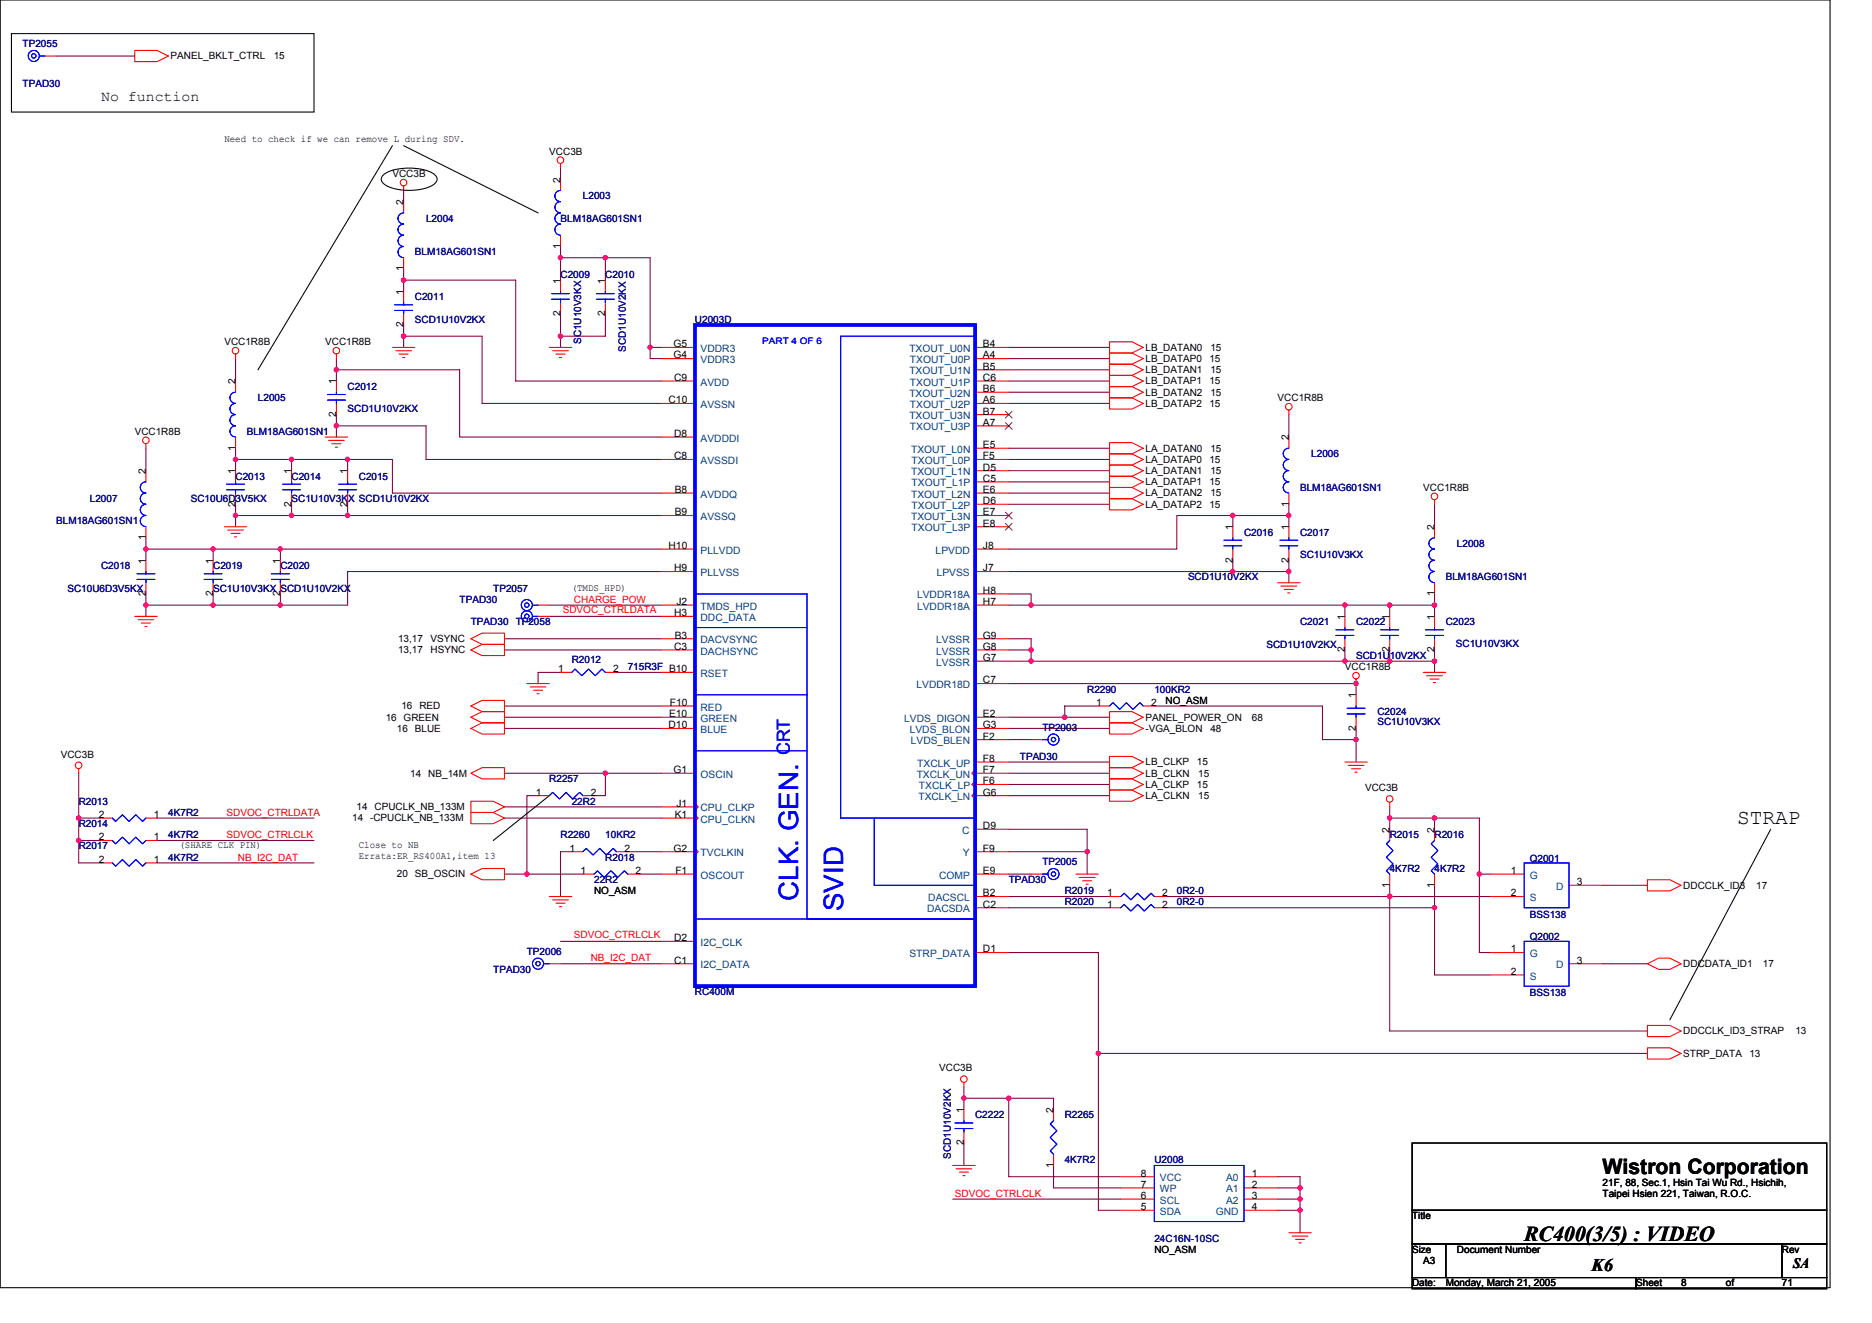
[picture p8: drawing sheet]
<svg xmlns="http://www.w3.org/2000/svg" width="297mm" height="210mm" viewBox="0 0 297 210" stroke-linecap="round" stroke-linejoin="round" font-family="sans-serif">
<g fill="none" stroke="#000" stroke-width=".17">
<path d="M0 0h290.4v204.3h-290.4zM1.8 5.3h48v12.5h-48zM60.8 27.7a8.2 8.2 0 0 1 6.6-.7 2.94 2.94 0 0 1 1.9 1.1 1.04 1.04 0 0 1-.7 1.3 9 9 0 0 1-7.4 0 .99 .99 0 0 1-.4-1.7zM62.3 23.1l-21.4 35.6M64 23.1l21.4 10.7M87.2 126.2l-8.9 7.1M281 131.6l-16 30.2M224.1 181.4h65.8v10.6h-65.8zM224.1 192h65.8v5.4h-65.8zM224.1 197.4h5.3v5.3h-5.3zM229.4 197.4h53.3v5.3h-53.3zM282.7 197.4h7.2v5.3h-7.2z"/>
<path d="M224.1 202.7h35.5v1.8h-35.5zM259.6 202.7h30.3v1.8h-30.3z"/>
</g>
<g fill="none" stroke="#800040" stroke-width=".17">
<path d="M8.9 8.9h12.5M64 30.2v1.8M88.9 26.7v1.7M88.9 39.1v5.3M37.4 56.9v3.6M53.4 58.7h19.5v10.6h32M53.4 56.9v3.6M64 42.7v1.7h17.8v16.1h23.1M64 53.3h12.5v10.7h28.4M64 44.4v1.8M64 51.6v3.5M88.9 40.9h14.3v16h1.7"/>
<path d="M88.9 49.8v5.3M96.1 40.9v3.5M96.1 49.8v3.5h-7.2M103.2 55.1h1.7M160.1 55.1h16M160.1 56.9h16M160.1 58.7h16M23.2 71.1v3.6M37.4 72.9h24.9v5.3h42.6M37.4 71.1v3.6M46.3 72.9v1.8M53.4 67.6h14.2v5.3h37.3"/>
<path d="M53.4 65.8v3.5M55.2 72.9v1.8M160.1 60.5h16M160.1 62.2h16M160.1 64h16M160.1 71.1h16M160.1 72.9h16M160.1 74.7h16M160.1 76.5h16M160.1 78.2h16M204.5 65.8v3.5M23.2 85.3v3.6"/>
<path d="M23.2 94.2v3.6M23.2 87.1h81.7M33.8 87.1v1.8M33.8 94.2v1.8M37.4 80v3.6M37.4 81.8h67.5M44.5 87.1v1.8M44.5 94.2v1.8M46.3 80v1.8M55.2 80v1.8M87.2 96h17.7M87.2 97.8h17.7"/>
<path d="M104.9 90.7h-49.7v5.3h-32M160.1 94.2h3.5v1.8h-3.5M160.1 80h16M160.1 90.7h44.4M163.6 96h49.8v1.8M195.6 81.8h-8.9v5.3h-26.6M195.6 81.8v1.8M195.6 88.9v1.8M204.5 80v1.8h-8.9M204.5 81.8v1.8M204.5 88.9v3.6M213.4 96h7.1v1.8"/>
<path d="M220.5 96h7.1M227.6 80v3.6M227.6 94.2v3.6M80 113.8h24.9M80 115.6h24.9M80 101.3h24.9M80 103.1h24.9M80 112h24.9M88.9 106.7h-3.5v1.8M97.8 106.7h7.1M160.1 108.5h55.1v1.7M160.1 117.3h3.5"/>
<path d="M160.1 113.8h16M160.1 115.6h16M160.1 101.3h3.5v3.6M160.1 103.1h3.5M160.1 104.9h67.5M174.3 112h-5.4v1.8M183.2 112h26.6v5.3h5.4M213.4 103.1v1.8M215.2 115.6v5.3M220.5 103.1v1.8M227.6 103.1v3.6M12.5 129.8h3.5"/>
<path d="M12.5 122.7v14.2h3.5M12.5 133.3h3.5M24.9 129.8h24.9M24.9 136.9h24.9M24.9 133.3h24.9M80 122.7h16.1M80 138.7h12.5M80 128h24.9M80 129.8h24.9M85.4 126.2h-1.8v12.5M90.7 135.1h-1.8v7.1M99.6 135.1h5.3"/>
<path d="M101.4 138.7h3.5M104.9 122.7h-8.8v3.5h-1.8M160.1 120.9h16M160.1 122.7h16M160.1 124.5h16M160.1 126.2h16M160.1 138.7h3.5M160.1 131.6h12.4v7.1M160.1 135.1h12.4M220.5 129.8h14.2v8.9h1.8M220.5 128v3.6M227.6 129.8v1.8"/>
<path d="M234.7 138.7v12.4h1.8M88.9 152.9h16M88.9 149.4h16M160.1 142.2h16M160.1 144h16M160.1 151.1h14.2v40.9h3.5M185 142.2h51.5M185 144h42.6M220.5 140.5v23.1h40.9M227.6 140.5v14.2h8.9M254.3 152.9h7.1M254.3 140.5h7.1"/>
<path d="M152.9 172.5v3.5M152.9 174.2h14.3v1.8M160.1 174.2v12.5h17.7M174.3 167.1h87.1M151.2 190.2h26.6M152.9 181.4v3.5M167.2 184.9v3.6h10.6M202.7 190.2h3.6M202.7 186.7h3.6v8.9M202.7 188.5h3.6M202.7 192h3.6"/>
</g>
<g fill="#f0f" stroke="#f0f" stroke-width=".17">
<circle cx="204.5" cy="81.8" r=".35"/>
<circle cx="195.6" cy="81.8" r=".35"/>
<circle cx="227.6" cy="96" r=".35"/>
<circle cx="220.5" cy="96" r=".35"/>
<circle cx="213.4" cy="96" r=".35"/>
<circle cx="163.6" cy="96" r=".35"/>
<circle cx="168.9" cy="113.8" r=".35"/>
<circle cx="53.4" cy="58.7" r=".35"/>
<circle cx="96" cy="122.7" r=".35"/>
<circle cx="227.6" cy="144" r=".35"/>
<circle cx="220.5" cy="142.2" r=".35"/>
<circle cx="64" cy="44.4" r=".35"/>
<circle cx="83.6" cy="138.7" r=".35"/>
<circle cx="152.9" cy="174.2" r=".35"/>
<circle cx="12.5" cy="129.8" r=".35"/>
<circle cx="227.6" cy="129.8" r=".35"/>
<circle cx="234.7" cy="138.7" r=".35"/>
<circle cx="12.5" cy="133.3" r=".35"/>
<circle cx="160" cy="174.2" r=".35"/>
<circle cx="33.8" cy="87.1" r=".35"/>
<circle cx="55.1" cy="72.9" r=".35"/>
<circle cx="44.5" cy="87.1" r=".35"/>
<circle cx="23.1" cy="87.1" r=".35"/>
<circle cx="46.3" cy="72.9" r=".35"/>
<circle cx="37.4" cy="72.9" r=".35"/>
<circle cx="215.2" cy="108.4" r=".35"/>
<circle cx="174.3" cy="167.1" r=".35"/>
<circle cx="206.3" cy="190.2" r=".35"/>
<circle cx="227.6" cy="104.9" r=".35"/>
<circle cx="204.5" cy="90.7" r=".35"/>
<circle cx="206.3" cy="192" r=".35"/>
<circle cx="96" cy="40.9" r=".35"/>
<circle cx="53.4" cy="67.6" r=".35"/>
<circle cx="220.5" cy="104.9" r=".35"/>
<circle cx="206.3" cy="188.5" r=".35"/>
<circle cx="88.9" cy="53.3" r=".35"/>
<circle cx="163.6" cy="104.9" r=".35"/>
<circle cx="213.4" cy="104.9" r=".35"/>
<circle cx="103.2" cy="55.1" r=".35"/>
<circle cx="88.9" cy="40.9" r=".35"/>
<circle cx="37.4" cy="81.8" r=".35"/>
<circle cx="46.3" cy="81.8" r=".35"/>
<circle cx="44.5" cy="96" r=".35"/>
<circle cx="64" cy="53.3" r=".35"/>
<circle cx="163.6" cy="103.1" r=".35"/>
<circle cx="195.6" cy="90.7" r=".35"/>
<circle cx="23.1" cy="96" r=".35"/>
<circle cx="33.8" cy="96" r=".35"/>
<circle cx="55.1" cy="81.8" r=".35"/>
<circle cx="215.2" cy="117.3" r=".35"/>
<circle cx="220.5" cy="129.8" r=".35"/>
<circle cx="172.5" cy="135.1" r=".35"/>
</g>
<g fill="none" stroke="#f00" stroke-width=".17">
<path d="M7.2 8.9h1.7M21.4 8h3.5l1.8 .9-1.8 .9h-3.5zM64 29.5v.7M64 32v1.8M88.9 26v.7M88.9 28.4v1.8M88.9 37.3v1.8M37.4 56.2v.7M53.4 56.2v.7M62.3 55.1h3.5M62.8 55.6h2.5M63.3 56.2h1.5"/>
<path d="M63.9 56.7h.3M64 40.9v1.8M64 46.2v1.8M64 49.8v1.8M87.2 55.1h3.5M87.7 55.6h2.5M88.2 56.2h1.5M88.8 56.7h.3M88.9 44.4v1.8M88.9 48v1.8M96.1 44.4v1.8M96.1 48v1.8"/>
<path d="M104.9 55.1h5.4M104.9 56.9h5.4M154.7 55.1h5.4M154.7 56.9h5.4M154.7 58.7h5.4M176.1 54.2h3.5l1.8 .9-1.8 .9h-3.5zM176.1 56h3.5l1.8 .9-1.8 .9h-3.5zM176.1 57.8h3.5l1.8 .9-1.8 .9h-3.5zM176.1 59.6h3.5l1.8 .9-1.8 .8h-3.5zM23.2 70.4v.7M23.2 74.7v1.8M37.4 60.5v1.7"/>
<path d="M37.4 69.3v1.8M37.4 74.7v1.8M37.4 78.2v1.8M46.3 74.7v1.8M46.3 78.2v1.8M51.6 69.3h3.6M52.1 69.9h2.5M52.7 70.4h1.4M53.2 71h.3M53.4 60.5v1.7M53.4 64v1.8M55.2 74.7v1.8"/>
<path d="M55.2 78.2v1.8M104.9 69.3h5.4M104.9 60.5h5.4M104.9 78.2h5.4M104.9 64h5.4M104.9 72.9h5.4M154.7 60.5h5.4M154.7 78.2h5.4M154.7 64h5.4M154.7 72.9h5.4M154.7 71.1h5.4M154.7 74.7h5.4"/>
<path d="M154.7 76.5h5.4M154.7 62.2h5.4M154.7 65.8h5.4M154.7 67.6h5.4M176.1 70.2h3.5l1.8 .9-1.8 .9h-3.5zM176.1 73.8h3.5l1.8 .9-1.8 .9h-3.5zM176.1 77.3h3.5l1.8 .9-1.8 .9h-3.5zM176.1 72h3.5l1.8 .9-1.8 .9h-3.5zM176.1 79.1h3.5l1.8 .9-1.8 .9h-3.5zM176.1 75.6h3.5l1.8 .9-1.8 .8h-3.5zM176.1 61.3h3.5l1.8 .9-1.8 .9h-3.5zM176.1 63.1h3.5l1.8 .9-1.8 .9h-3.5z"/>
<path d="M204.5 65.1v.7M204.5 69.3v1.8M204.5 78.2v1.8M227.6 79.3v.7M21.4 97.8h3.5M21.9 98.3h2.5M22.4 98.8h1.5M23 99.4h.3M23.2 83.6v1.7M23.2 88.9v1.8M23.2 92.5v1.7M33.8 88.9v1.8"/>
<path d="M33.8 92.5v1.7M35.6 83.6h3.6M36.1 84.1h2.5M36.7 84.6h1.4M37.2 85.2h.3M44.5 88.9v1.8M44.5 92.5v1.7M85.4 97.8h1.8M85.4 96h1.8M104.9 97.8h5.4M104.9 96h5.4M104.9 81.8h5.4"/>
<path d="M104.9 87.1h5.4M104.9 90.7h5.4M154.7 83.6h5.4M154.7 96h5.4M154.7 81.8h5.4M154.7 87.1h5.4M154.7 90.7h5.4M154.7 80h5.4M154.7 94.2h5.4M195.6 83.6v1.7M195.6 87.1v1.8M202.7 92.5h3.6"/>
<path d="M203.3 93h2.5M203.8 93.5h1.4M204.3 94.1h.4M204.5 83.6v1.7M204.5 87.1v1.8M213.4 97.8v1.8M220.5 97.8v1.8M227.6 83.6v1.7M227.6 92.5v1.7M227.6 97.8v1.8M74.7 103.1l1.8-.9h3.5v1.8h-3.5zM74.7 112l1.8-.9h3.5v1.8h-3.5z"/>
<path d="M74.7 113.8l1.8-.9h3.5v1.8h-3.5zM74.7 101.3l1.8-.8h3.5v1.7h-3.5zM74.7 115.6l1.8-.9h3.5v1.8h-3.5zM83.6 108.5h3.6M84.1 109h2.5M84.7 109.5h1.4M85.2 110.1h.4M88.9 106.7h1.8M96.1 106.7h1.7M104.9 106.7h5.4M104.9 112h5.4M104.9 101.3h5.4"/>
<path d="M104.9 103.1h5.4M104.9 113.8h5.4M104.9 115.6h5.4M154.7 108.5h5.4M154.7 117.3h5.4M154.7 101.3h5.4M154.7 103.1h5.4M154.7 113.8h5.4M154.7 115.6h5.4M154.7 104.9h5.4M163.6 117.3h1.8M174.3 112h1.8"/>
<path d="M176.1 112.9h3.5l1.8 .9-1.8 .9h-3.5zM176.1 114.7h3.5l1.8 .9-1.8 .9h-3.5zM181.4 112h1.8M213.4 101.3v1.8M215.2 107.7v.8M215.2 110.2v1.8M215.2 113.8v1.8M220.5 101.3v1.8M225.8 106.7h3.6M226.4 107.2h2.5M226.9 107.7h1.4M227.5 108.3h.3"/>
<path d="M227.6 101.3v1.8M12.5 122v.7M16 129.8h1.8M16 133.3h1.8M16 136.9h1.8M23.2 129.8h1.7M23.2 133.3h1.7M23.2 136.9h1.7M74.7 138.7l1.8-.9h3.5v1.8h-3.5zM74.7 122.7l1.8-.9h3.5v1.8h-3.5zM74.7 127.1h3.6l1.7 .9-1.7 .9h-3.6zM74.7 128.9h3.6l1.7 .9-1.7 .9h-3.6z"/>
<path d="M85.4 126.2h1.8M90.7 135.1h1.8M92.5 138.7h1.8M92.5 126.2h1.8M97.8 135.1h1.8M99.6 138.7h1.8M104.9 138.7h5.4M104.9 129.8h5.4M104.9 135.1h5.4M104.9 128h5.4M104.9 122.7h5.4M110.3 129.3l.5 .5-.5 .5"/>
<path d="M110.3 127.5l.5 .5-.5 .5M110.3 134.6l.5 .5-.5 .6M154.7 122.2l-.5 .5 .5 .5M154.7 123.9l-.5 .6 .5 .5M154.7 125.7l-.5 .5 .5 .6M154.7 120.9h5.4M154.7 138.7h5.4M154.7 126.2h5.4M154.7 135.1h5.4M154.7 131.6h5.4M154.7 122.7h5.4M154.7 124.5h5.4"/>
<path d="M163.6 138.7h1.8M170.7 138.7h3.6M171.3 139.2h2.5M171.8 139.7h1.4M176.1 123.6h3.5l1.8 .9-1.8 .8h-3.5zM176.1 125.3h3.5l1.8 .9-1.8 .9h-3.5zM176.1 121.8h3.5l1.8 .9-1.8 .9h-3.5zM176.1 120h3.5l1.8 .9-1.8 .9h-3.5zM213.4 120.9h3.6M213.9 121.4h2.5M214.5 122h1.4M215 122.5h.3"/>
<path d="M220.5 127.3v.7M220.5 131.6v1.7M220.5 138.7v1.8M227.6 131.6v1.7M227.6 138.7v1.8M236.5 138.7h5.3M261.4 139.6h3.6l1.7 .9-1.7 .9h-3.6zM87.2 142.2h3.5M87.2 152.9h1.7M87.7 142.8h2.5M88.2 143.3h1.5M88.8 143.8h.3"/>
<path d="M104.9 152.9h5.4M104.9 149.4h5.4M154.7 142.2h5.4M154.7 151.1h5.4M154.7 144h5.4M172.3 140.3h.4M176.1 142.2h1.7M176.1 144h1.7M183.2 142.2h1.8M183.2 144h1.8M236.5 142.2h5.3M236.5 151.1h5.3"/>
<path d="M236.5 154.7h5.3M249 152.9h5.3M249 140.5h5.3M261.4 152.9l1.8-.9h1.8l1.7 .9-1.7 .9h-1.8zM152.9 171.7v.8M152.9 176v1.8M152.9 179.6v1.8M167.2 176v1.8M261.4 162.7h3.6l1.7 .9-1.7 .9h-3.6zM261.4 166.2h3.6l1.7 .9-1.7 .9h-3.6zM151.2 184.9h3.5M151.7 185.4h2.5"/>
<path d="M152.2 186h1.5M152.8 186.5h.3M167.2 183.1v1.8M177.8 186.7h5.4M177.8 188.5h5.4M177.8 190.2h5.4M177.8 192h5.4M197.4 186.7h5.3M197.4 188.5h5.3M197.4 190.2h5.3M197.4 192h5.3M204.5 195.6h3.6"/>
<path d="M205 196.1h2.5M205.6 196.6h1.4M206.1 197.2h.4"/>
<circle cx="64" cy="29" r=".52"/>
<circle cx="88.9" cy="25.4" r=".52"/>
<circle cx="37.4" cy="55.6" r=".52"/>
<circle cx="53.4" cy="55.6" r=".52"/>
<circle cx="23.1" cy="69.9" r=".52"/>
<circle cx="204.5" cy="64.5" r=".52"/>
<circle cx="227.6" cy="78.8" r=".52"/>
<circle cx="215.2" cy="107.2" r=".52"/>
<circle cx="12.5" cy="121.4" r=".52"/>
<circle cx="220.5" cy="126.8" r=".52"/>
<circle cx="152.9" cy="171.2" r=".52"/>
</g>
<g fill="none" stroke="#00f" stroke-width=".17">
<path d="M6.3 8.9h.9M64 33.8a.89 .89 0 0 0-.8 .9 .89 .89 0 0 0 .8 .9 .89 .89 0 0 0-.8 .8 .89 .89 0 0 0 .8 .9 .89 .89 0 0 0-.8 .9 .89 .89 0 0 0 .8 .9 .88 .88 0 0 0-.8 .9 .88 .88 0 0 0 .8 .9M88.9 33.8a.89 .89 0 0 0-.9 .9 .89 .89 0 0 0 .9 .9 .88 .88 0 0 0-.8 .8 .88 .88 0 0 0 .8 .9M88.9 32a.88 .88 0 0 0-.8 .9 .88 .88 0 0 0 .8 .9M88.9 30.2a.88 .88 0 0 0-.8 .9 .88 .88 0 0 0 .8 .9M62.6 48.4h2.9M62.6 49.3h2.9M64 48v.4M64 49.3v.5M87.5 46.6h2.9M87.5 47.5h2.9M88.9 46.2v.4"/>
<path d="M88.9 47.5v.5M94.6 46.6h2.9M94.6 47.5h2.9M96.1 46.2v.4M96.1 47.5v.5M154.7 53.3h-21.3v76.5h21.3M23.1 76.5a.89 .89 0 0 0-.8 .8 .89 .89 0 0 0 .8 .9 .88 .88 0 0 0-.8 .9 .88 .88 0 0 0 .8 .9M36 76.8h2.8M36 77.7h2.8M37.4 64a.89 .89 0 0 0-.9 .9 .89 .89 0 0 0 .9 .9 .89 .89 0 0 0-.9 .9 .89 .89 0 0 0 .9 .9 .88 .88 0 0 0-.9 .8 .88 .88 0 0 0 .9 .9M37.4 62.2a.88 .88 0 0 0-.9 .9 .88 .88 0 0 0 .9 .9M37.4 76.5v.3"/>
<path d="M37.4 77.7v.5M44.8 76.8h2.9M44.8 77.7h2.9M46.3 76.5v.3M46.3 77.7v.5M52 62.6h2.8M52 63.5h2.8M53.4 62.2v.4M53.4 63.5v.5M53.7 76.8h2.9M53.7 77.7h2.9M55.2 76.5v.3"/>
<path d="M55.2 77.7v.5M204.5 72.9a.89 .89 0 0 0-.9 .9 .89 .89 0 0 0 .9 .9 .89 .89 0 0 0-.9 .9 .89 .89 0 0 0 .9 .9 .88 .88 0 0 0-.9 .8 .88 .88 0 0 0 .9 .9M204.5 71.1a.88 .88 0 0 0-.9 .9 .88 .88 0 0 0 .9 .9M21.7 91h2.9M21.7 91.9h2.9M23.1 81.8a.88 .88 0 0 0-.8 .9 .88 .88 0 0 0 .8 .8M23.1 80a.88 .88 0 0 0-.8 .9 .88 .88 0 0 0 .8 .9M23.2 90.7v.3M23.2 91.9v.6M32.4 91h2.8M32.4 91.9h2.8M33.8 90.7v.3"/>
<path d="M33.8 91.9v.6M43.1 91h2.8M43.1 91.9h2.8M44.5 90.7v.3M44.5 91.9v.6M84.5 97.8h.9M84.5 96h.9M110.3 94.2h17.8v51.6M110.3 99.6h17.8M194.2 85.7h2.8M194.2 86.6h2.8M195.6 85.3v.4"/>
<path d="M195.6 86.6v.5M203.1 85.7h2.8M203.1 86.6h2.8M204.5 85.3v.4M204.5 86.6v.5M212 99.9h2.8M213.4 99.6v.3M219.1 99.9h2.8M220.5 99.6v.3M226.2 99.9h2.8M227.6 90.7a.88 .88 0 0 0-.9 .9 .88 .88 0 0 0 .9 .8M227.6 85.3a.89 .89 0 0 0-.9 .9 .89 .89 0 0 0 .9 .9 .89 .89 0 0 0-.9 .9 .89 .89 0 0 0 .9 .9 .88 .88 0 0 0-.9 .9 .88 .88 0 0 0 .9 .9"/>
<path d="M227.6 99.6v.3M90.7 106.7l.5-.5 1.1 1 1.1-1 1 1 1.1-1 .6 .5M110.3 110.2h17.8M110.3 119.1h17.8M165.4 117.3h.9M176.1 112l.5-.5 1.1 1 1-1 1.1 1 1.1-1 .5 .5M212 100.8h2.8M213.4 100.8v.5M213.8 112.4h2.8M213.8 113.3h2.8M215.2 112v.4M215.2 113.3v.5"/>
<path d="M219.1 100.8h2.8M220.5 100.8v.5M226.2 100.8h2.8M227.6 100.8v.5M17.8 129.8l.5 .5 1.1-1 1.1 1 1-1 1.1 1 .6-.5M17.8 133.3l.5 .6 1.1-1.1 1.1 1.1 1-1.1 1.1 1.1 .6-.6M17.8 136.9l.5 .5 1.1-1 1.1 1 1-1 1.1 1 .6-.5M87.2 126.2l.5-.5 1.1 1.1 1-1.1 1.1 1.1 1.1-1.1 .5 .5M92.5 135.1l.5-.5 1.1 1.1 1.1-1.1 1 1.1 1.1-1.1 .5 .5M94.3 138.7l.5-.5 1.1 1 1-1 1.1 1 1.1-1 .5 .5M138.7 129.8v10.7h16M165.4 138.7h.9"/>
<path d="M220.5 133.3l-.5 .6 1 1.1-1 1 1 1.1-1 1.1 .5 .5M227.6 133.3l-.5 .6 1.1 1.1-1.1 1 1.1 1.1-1.1 1.1 .5 .5M241.8 136.9h7.2v7.1h-7.2zM86.3 152.9h.9M110.3 145.8h44.4M177.8 142.2l.6-.5 1 1.1 1.1-1.1 1.1 1.1 1-1.1 .6 .5M177.8 144l.6-.5 1 1 1.1-1 1.1 1 1-1 .6 .5M241.8 149.4h7.2v7.1h-7.2zM151.5 178.2h2.9M151.5 179h2.9M152.9 177.8v.4M152.9 179v.6"/>
<path d="M167.2 177.8l-.6 .5 1.1 1.1-1.1 1.1 1.1 1-1.1 1.1 .6 .5M183.2 184.9h14.2v8.9h-14.2z"/>
<circle cx="5.4" cy="8.9" r=".35"/>
<circle cx="5.4" cy="8.9" r=".88"/>
<circle cx="83.6" cy="97.8" r=".35"/>
<circle cx="83.6" cy="96" r=".35"/>
<circle cx="83.6" cy="97.8" r=".88"/>
<circle cx="83.6" cy="96" r=".88"/>
<circle cx="167.2" cy="117.3" r=".35"/>
<circle cx="167.2" cy="117.3" r=".88"/>
<circle cx="167.2" cy="138.7" r=".35"/>
<circle cx="167.2" cy="138.7" r=".88"/>
<circle cx="85.4" cy="152.9" r=".35"/>
<circle cx="85.4" cy="152.9" r=".88"/>
</g>
<path d="M159.5 65.3l1.1 1M159.5 67l1.1 1.1M160.6 65.3l-1.1 1M160.6 67l-1.1 1.1M159.5 81.3l1.1 1M159.5 83l1.1 1.1M160.6 81.3l-1.1 1M160.6 83l-1.1 1.1" fill="none" stroke="#804000" stroke-width=".16"/>
<path d="M110.3 51.6h44.4v104.9h-44.4z" fill="none" stroke="#00f" stroke-width=".53"/>
<g font-size="4.3" fill="#00f">
<text x="126.7" y="143" transform="rotate(-90 126.7 143)">CLK. GEN.</text>
<text x="133.8" y="144.5" transform="rotate(-90 133.8 144.5)">SVID</text>
</g>
<g font-size="3.4">
<text x="275.6" y="130.7">STRAP</text>
<text x="254.3" y="186.2">Wistron Corporation</text>
<text x="241.8" y="196.8">RC400(3/5) : VIDEO</text>
</g>
<text font-size="2.8" fill="#00f" x="125.3" y="119.8" transform="rotate(-90 125.3 119.8)">CRT</text>
<text font-size="2.8" x="252.5" y="201.7">K6</text>
<g font-size="2.3">
<text x="16" y="16.1">No function</text>
<text x="284.5" y="201.2">SA</text>
</g>
<g font-size="1.6" fill="#000080">
<text x="3.6" y="7.5">TP2055</text>
<text x="3.6" y="13.9">TPAD30</text>
<text x="67.6" y="35.2">L2004</text>
<text x="88.9" y="35.2">BLM18AG601SN1</text>
<text x="92.5" y="31.6">L2003</text>
<text x="65.8" y="40.5">BLM18AG601SN1</text>
<text x="65.8" y="47.6">C2011</text>
<text x="88.9" y="44.1">C2009</text>
<text x="96.1" y="44.1">C2010</text>
<text x="65.8" y="51.2">SCD1U10V2KX</text>
<text x="110.3" y="51.2">U2003D</text>
<text x="92.2" y="54.6" transform="rotate(-90 92.2 54.6)">SC1U10V3KX</text>
<text x="99.3" y="55.8" transform="rotate(-90 99.3 55.8)">SCD1U10V2KX</text>
<text x="40.9" y="63.6">L2005</text>
<text x="55.2" y="61.9">C2012</text>
<text x="55.2" y="65.4">SCD1U10V2KX</text>
<text x="39.2" y="69">BLM18AG601SN1</text>
<text x="37.4" y="76.1">C2013</text>
<text x="46.3" y="76.1">C2014</text>
<text x="56.9" y="76.1">C2015</text>
<text x="206.3" y="77.9">BLM18AG601SN1</text>
<text x="208.1" y="72.5">L2006</text>
<text x="8.9" y="83.2">BLM18AG601SN1</text>
<text x="14.3" y="79.7">L2007</text>
<text x="30.3" y="79.7">SC10U6D3V5KX</text>
<text x="46.3" y="79.7">SC1U10V3KX SCD1U10V2KX</text>
<text x="197.4" y="85">C2016</text>
<text x="206.3" y="85">C2017</text>
<text x="206.3" y="88.5">SC1U10V3KX</text>
<text x="231.2" y="86.8">L2008</text>
<text x="10.7" y="93.9">SC10U6D3V5KX</text>
<text x="16" y="90.3">C2018</text>
<text x="33.8" y="90.3">C2019</text>
<text x="33.8" y="93.9">SC1U10V3KX SCD1U10V2KX</text>
<text x="44.5" y="90.3">C2020</text>
<text x="72.9" y="95.7">TPAD30</text>
<text x="78.3" y="93.9">TP2057</text>
<text x="188.5" y="92.1">SCD1U10V2KX</text>
<text x="229.4" y="92.1">BLM18AG601SN1</text>
<text x="74.7" y="99.2">TPAD30</text>
<text x="81.8" y="99.2">TP2058</text>
<text x="206.3" y="99.2">C2021</text>
<text x="215.2" y="99.2">C2022</text>
<text x="229.4" y="99.2">C2023</text>
<text x="90.7" y="105.3">R2012</text>
<text x="99.6" y="106.3">715R3F B10</text>
<text x="201" y="102.8">SCD1U10V2KX</text>
<text x="215.2" y="104.5">SCD1U10V2KX</text>
<text x="231" y="102.6">SC1U10V3KX</text>
<text x="172.5" y="109.9">R2290</text>
<text x="183.2" y="109.9">100KR2</text>
<text x="218.6" y="113.4">C2024</text>
<text x="165.4" y="115.9">TP2003</text>
<text x="218.6" y="115">SC1U10V3KX</text>
<text x="87.2" y="124.1">R2257</text>
<text x="161.8" y="120.5">TPAD30</text>
<text x="12.5" y="127.7">R2013</text>
<text x="12.5" y="131.2">R2014</text>
<text x="26.7" y="129.4">4K7R2</text>
<text x="90.7" y="127.7">22R2</text>
<text x="12.5" y="134.8">R2017</text>
<text x="26.7" y="133">4K7R2</text>
<text x="26.7" y="136.5">4K7R2</text>
<text x="88.9" y="133">R2260</text>
<text x="96" y="133">10KR2</text>
<text x="96.1" y="136.5">R2018</text>
<text x="165.4" y="137.3">TP2005</text>
<text x="220.5" y="133">R2015</text>
<text x="227.6" y="133">R2016</text>
<text x="242.7" y="136.7">Q2001</text>
<text x="94.3" y="140.1">22R2</text>
<text x="160.1" y="140.1">TPAD30</text>
<text x="168.9" y="141.9">R2019</text>
<text x="168.9" y="143.7">R2020</text>
<text x="186.7" y="141.9">0R2-0</text>
<text x="186.7" y="143.7">0R2-0</text>
<text x="220.5" y="138.3">4K7R2</text>
<text x="227.6" y="138.3">4K7R2</text>
<text x="242.7" y="149.2">Q2002</text>
<text x="242.7" y="145.6">BSS138</text>
<text x="78.3" y="154.3">TPAD30</text>
<text x="83.6" y="151.5">TP2006</text>
<text x="110.3" y="157.9">RC400M</text>
<text x="242.7" y="158.1">BSS138</text>
<text x="154.7" y="177.4">C2222</text>
<text x="168.9" y="177.4">R2265</text>
<text x="150.9" y="183.9" transform="rotate(-90 150.9 183.9)">SCD1U10V2KX</text>
<text x="168.9" y="184.6">4K7R2</text>
<text x="183.2" y="184.6">U2008</text>
<text x="183.2" y="197">24C16N-10SC</text>
</g>
<g font-size="1.6">
<text x="27.1" y="9.4">PANEL_BKLT_CTRL</text>
<text x="43.4" y="9.4">15</text>
<text x="35.6" y="22.6">Need to check if we can remove L during SDV.</text>
<text x="62.3" y="28.1">VCC3B</text>
<text x="87.2" y="24.5">VCC3B</text>
<text x="88.9" y="29" transform="rotate(-90 88.9 29)">2</text>
<text x="64" y="32.5" transform="rotate(-90 64 32.5)">2</text>
<text x="88.9" y="39.5" transform="rotate(-90 88.9 39.5)">1</text>
<text x="64" y="46.8" transform="rotate(-90 64 46.8)">1</text>
<text x="64" y="43.1" transform="rotate(-90 64 43.1)">1</text>
<text x="88.9" y="45" transform="rotate(-90 88.9 45)">1</text>
<text x="96" y="45" transform="rotate(-90 96 45)">1</text>
<text x="64" y="51.9" transform="rotate(-90 64 51.9)">2</text>
<text x="88.9" y="50.2" transform="rotate(-90 88.9 50.2)">2</text>
<text x="96" y="50.2" transform="rotate(-90 96 50.2)">2</text>
<text x="35.6" y="54.8">VCC1R8B</text>
<text x="51.6" y="54.8">VCC1R8B</text>
<text x="106.9" y="55.1">G5</text>
<text x="106.9" y="56.9">G4</text>
<text x="156" y="55.1">B4</text>
<text x="156" y="58.7">B5</text>
<text x="156" y="56.9">A4</text>
<text x="181.8" y="55.6">LB_DATAN0</text>
<text x="181.8" y="57.4">LB_DATAP0</text>
<text x="181.8" y="59.2">LB_DATAN1</text>
<text x="191.9" y="57.4">15</text>
<text x="192.1" y="55.6">15</text>
<text x="192.1" y="59.2">15</text>
<text x="37.4" y="61" transform="rotate(-90 37.4 61)">2</text>
<text x="53.4" y="61" transform="rotate(-90 53.4 61)">1</text>
<text x="106.1" y="64">C10</text>
<text x="107" y="60.4">C9</text>
<text x="156" y="62.2">B6</text>
<text x="156" y="65.8">B7</text>
<text x="156" y="60.4">C6</text>
<text x="156" y="64">A6</text>
<text x="181.8" y="62.8">LB_DATAN2</text>
<text x="181.8" y="61">LB_DATAP1</text>
<text x="181.8" y="64.5">LB_DATAP2</text>
<text x="191.9" y="61">15</text>
<text x="191.9" y="64.5">15</text>
<text x="192.1" y="62.8">15</text>
<text x="202.7" y="63.6">VCC1R8B</text>
<text x="21.4" y="69">VCC1R8B</text>
<text x="37.4" y="71.5" transform="rotate(-90 37.4 71.5)">1</text>
<text x="53.4" y="66.2" transform="rotate(-90 53.4 66.2)">2</text>
<text x="107" y="69.3">D8</text>
<text x="156" y="71.1">E5</text>
<text x="156" y="67.5">A7</text>
<text x="181.8" y="71.6">LA_DATAN0</text>
<text x="192.1" y="71.6">15</text>
<text x="204.5" y="69.9" transform="rotate(-90 204.5 69.9)">2</text>
<text x="23.1" y="75.2" transform="rotate(-90 23.1 75.2)">2</text>
<text x="37.4" y="75.2" transform="rotate(-90 37.4 75.2)">1</text>
<text x="46.2" y="75.2" transform="rotate(-90 46.2 75.2)">1</text>
<text x="55.1" y="75.2" transform="rotate(-90 55.1 75.2)">1</text>
<text x="107" y="72.9">C8</text>
<text x="156" y="74.7">D5</text>
<text x="156" y="72.9">F5</text>
<text x="156" y="76.4">C5</text>
<text x="181.8" y="75.2">LA_DATAN1</text>
<text x="181.8" y="73.4">LA_DATAP0</text>
<text x="181.8" y="77">LA_DATAP1</text>
<text x="191.9" y="73.4">15</text>
<text x="191.9" y="77">15</text>
<text x="192.1" y="75.2">15</text>
<text x="225.8" y="77.9">VCC1R8B</text>
<text x="37.4" y="80.4" transform="rotate(-90 37.4 80.4)">2</text>
<text x="46.2" y="80.4" transform="rotate(-90 46.2 80.4)">2</text>
<text x="55.1" y="80.4" transform="rotate(-90 55.1 80.4)">2</text>
<text x="107.1" y="78.2">B8</text>
<text x="107.1" y="81.8">B9</text>
<text x="156" y="78.2">E6</text>
<text x="156" y="81.8">E7</text>
<text x="156" y="80">D6</text>
<text x="156" y="83.5">E8</text>
<text x="181.8" y="78.8">LA_DATAN2</text>
<text x="181.8" y="80.5">LA_DATAP2</text>
<text x="191.9" y="80.5">15</text>
<text x="192.1" y="78.8">15</text>
<text x="204.5" y="80.4" transform="rotate(-90 204.5 80.4)">1</text>
<text x="23.1" y="89.4" transform="rotate(-90 23.1 89.4)">1</text>
<text x="23.1" y="85.7" transform="rotate(-90 23.1 85.7)">1</text>
<text x="33.8" y="89.4" transform="rotate(-90 33.8 89.4)">1</text>
<text x="44.5" y="89.4" transform="rotate(-90 44.5 89.4)">1</text>
<text x="106.1" y="87.1">H10</text>
<text x="156" y="87.1">J8</text>
<text x="195.6" y="89.3" transform="rotate(-90 195.6 89.3)">2</text>
<text x="195.6" y="84.1" transform="rotate(-90 195.6 84.1)">1</text>
<text x="204.5" y="89.3" transform="rotate(-90 204.5 89.3)">2</text>
<text x="204.5" y="84.1" transform="rotate(-90 204.5 84.1)">1</text>
<text x="227.6" y="84.1" transform="rotate(-90 227.6 84.1)">2</text>
<text x="23.1" y="94.6" transform="rotate(-90 23.1 94.6)">2</text>
<text x="33.8" y="94.6" transform="rotate(-90 33.8 94.6)">2</text>
<text x="44.5" y="94.6" transform="rotate(-90 44.5 94.6)">2</text>
<text x="90.7" y="93.7">(TMDS_HPD)</text>
<text x="107" y="90.7">H9</text>
<text x="107.3" y="96">J2</text>
<text x="156" y="90.7">J7</text>
<text x="156" y="94.2">H8</text>
<text x="156" y="96">H7</text>
<text x="227.6" y="94.6" transform="rotate(-90 227.6 94.6)">1</text>
<text x="63.2" y="101.9">13,17</text>
<text x="68.3" y="101.9">VSYNC</text>
<text x="107" y="97.8">H3</text>
<text x="107.1" y="101.3">B3</text>
<text x="156" y="101.3">G9</text>
<text x="213.4" y="98.3" transform="rotate(-90 213.4 98.3)">1</text>
<text x="220.5" y="98.3" transform="rotate(-90 220.5 98.3)">1</text>
<text x="227.6" y="98.3" transform="rotate(-90 227.6 98.3)">1</text>
<text x="63.2" y="103.7">13,17</text>
<text x="68.3" y="103.7">HSYNC</text>
<text x="88.6" y="106.7">1</text>
<text x="97.3" y="106.7">2</text>
<text x="107" y="103.1">C3</text>
<text x="156" y="103.1">G8</text>
<text x="156" y="104.9">G7</text>
<text x="213.4" y="103.5" transform="rotate(-90 213.4 103.5)">2</text>
<text x="213.4" y="106.3">VCC1R8B</text>
<text x="220.5" y="103.5" transform="rotate(-90 220.5 103.5)">2</text>
<text x="227.6" y="103.5" transform="rotate(-90 227.6 103.5)">2</text>
<text x="63.7" y="112.5">16 RED</text>
<text x="106.2" y="113.8">E10</text>
<text x="106.3" y="112">F10</text>
<text x="156" y="113.8">E2</text>
<text x="156" y="108.4">C7</text>
<text x="173.9" y="112">1</text>
<text x="182.6" y="112">2</text>
<text x="185" y="111.7">NO_ASM</text>
<text x="215.2" y="110.8" transform="rotate(-90 215.2 110.8)">1</text>
<text x="61.2" y="114.3">16 GREEN</text>
<text x="63" y="116.1">16 BLUE</text>
<text x="106.1" y="115.5">D10</text>
<text x="156" y="115.5">G3</text>
<text x="156" y="117.3">F2</text>
<text x="181.8" y="114.3">PANEL_POWER_ON</text>
<text x="181.8" y="116.1">-VGA_BLON</text>
<text x="192.1" y="116.1">48</text>
<text x="198.6" y="114.3">68</text>
<text x="215.2" y="116" transform="rotate(-90 215.2 116)">2</text>
<text x="9.6" y="120.2">VCC3B</text>
<text x="65.1" y="123.2">14 NB_14M</text>
<text x="106.9" y="122.7">G1</text>
<text x="156" y="122.7">F7</text>
<text x="156" y="124.4">F6</text>
<text x="156" y="120.9">F8</text>
<text x="181.8" y="125">LA_CLKP</text>
<text x="181.8" y="123.2">LB_CLKN</text>
<text x="181.8" y="121.4">LB_CLKP</text>
<text x="189.9" y="125">15</text>
<text x="189.9" y="121.4">15</text>
<text x="190.1" y="123.2">15</text>
<text x="216.6" y="125.5">VCC3B</text>
<text x="15.7" y="129.8">2</text>
<text x="24.4" y="129.8">1</text>
<text x="55.9" y="130.3">14 -CPUCLK_NB_133M</text>
<text x="56.6" y="128.5">14 CPUCLK_NB_133M</text>
<text x="85" y="126.2">1</text>
<text x="93.7" y="126.2">2</text>
<text x="107.1" y="129.8">K1</text>
<text x="107.3" y="128">J1</text>
<text x="156" y="126.2">G6</text>
<text x="156" y="131.6">D9</text>
<text x="181.8" y="126.8">LA_CLKN</text>
<text x="190.1" y="126.8">15</text>
<text x="15.7" y="133.3">2</text>
<text x="15.7" y="136.9">2</text>
<text x="24.4" y="133.3">1</text>
<text x="24.4" y="136.9">1</text>
<text x="28.5" y="134.6">(SHARE CLK PIN)</text>
<text x="56.9" y="134.6">Close to NB</text>
<text x="56.9" y="136.3">Errata:ER_RS400A1,item 13</text>
<text x="90.4" y="135.1">1</text>
<text x="99.1" y="135.1">2</text>
<text x="106.9" y="135.1">G2</text>
<text x="156" y="135.1">F9</text>
<text x="220.5" y="132.1" transform="rotate(-90 220.5 132.1)">2</text>
<text x="227.6" y="132.1" transform="rotate(-90 227.6 132.1)">2</text>
<text x="63" y="139.2">20 SB_OSCIN</text>
<text x="92.1" y="138.7">1</text>
<text x="94.3" y="141.9">NO_ASM</text>
<text x="100.9" y="138.7">2</text>
<text x="107.2" y="138.7">F1</text>
<text x="156" y="144">C2</text>
<text x="156" y="142.2">B2</text>
<text x="156" y="138.7">E9</text>
<text x="175.7" y="142.2">1</text>
<text x="175.7" y="144">1</text>
<text x="184.4" y="142.2">2</text>
<text x="184.4" y="144">2</text>
<text x="220.5" y="140.8" transform="rotate(-90 220.5 140.8)">1</text>
<text x="227.6" y="140.8" transform="rotate(-90 227.6 140.8)">1</text>
<text x="239.7" y="138.7">1</text>
<text x="239.7" y="142.2">2</text>
<text x="250.2" y="140.4">3</text>
<text x="267.1" y="141">DDCCLK_ID3</text>
<text x="278.7" y="141">17</text>
<text x="107" y="149.3">D2</text>
<text x="107" y="152.9">C1</text>
<text x="156" y="151.1">D1</text>
<text x="239.7" y="151.1">1</text>
<text x="239.7" y="154.7">2</text>
<text x="250.2" y="152.9">3</text>
<text x="267.1" y="153.4">DDCDATA_ID1</text>
<text x="279.7" y="153.4">17</text>
<text x="267.1" y="164.1">DDCCLK_ID3_STRAP</text>
<text x="267.1" y="167.7">STRP_DATA</text>
<text x="277.6" y="167.7">13</text>
<text x="284.9" y="164.1">13</text>
<text x="149" y="170">VCC3B</text>
<text x="152.9" y="176.6" transform="rotate(-90 152.9 176.6)">1</text>
<text x="167.1" y="176.6" transform="rotate(-90 167.1 176.6)">2</text>
<text x="152.9" y="181.7" transform="rotate(-90 152.9 181.7)">2</text>
<text x="167.1" y="185.3" transform="rotate(-90 167.1 185.3)">1</text>
<text x="181" y="190.2">6</text>
<text x="181" y="188.4">7</text>
<text x="181" y="186.7">8</text>
<text x="198.6" y="186.7">1</text>
<text x="198.6" y="188.4">2</text>
<text x="198.6" y="190.2">3</text>
<text x="254.3" y="188.1">21F, 88, Sec.1, Hsin Tai Wu Rd., Hsichih,</text>
<text x="254.3" y="189.9">Taipei Hsien 221, Taiwan, R.O.C.</text>
<text x="181" y="192">5</text>
<text x="198.6" y="192">4</text>
<text x="224.1" y="193.4">Title</text>
<text x="183.2" y="198.8">NO_ASM</text>
<text x="224.1" y="198.8">Size</text>
<text x="225.8" y="200.6">A3</text>
<text x="231.2" y="198.8">Document Number</text>
<text x="282.7" y="198.8">Rev</text>
<text x="224.1" y="204.1">Date:</text>
<text x="229.4" y="204.1">Monday, March 21, 2005</text>
<text x="259.6" y="204.1">Sheet</text>
<text x="266.7" y="204.1">8</text>
<text x="273.9" y="204.1">of</text>
<text x="282.7" y="204.1">71</text>
</g>
<g font-size="1.6" fill="#004080">
<text x="111.2" y="55.8">VDDR3</text>
<text x="111.2" y="57.6">VDDR3</text>
<text x="144.3" y="55.8">TXOUT_U0N</text>
<text x="144.3" y="59.4">TXOUT_U1N</text>
<text x="144.4" y="57.6">TXOUT_U0P</text>
<text x="111.2" y="61.2">AVDD</text>
<text x="111.2" y="64.7">AVSSN</text>
<text x="144.3" y="62.9">TXOUT_U2N</text>
<text x="144.4" y="61.2">TXOUT_U1P</text>
<text x="144.4" y="64.7">TXOUT_U2P</text>
<text x="111.2" y="70.1">AVDDDI</text>
<text x="144.3" y="66.5">TXOUT_U3N</text>
<text x="144.4" y="68.3">TXOUT_U3P</text>
<text x="144.6" y="71.8">TXOUT_L0N</text>
<text x="111.2" y="73.6">AVSSDI</text>
<text x="144.6" y="75.4">TXOUT_L1N</text>
<text x="144.6" y="73.6">TXOUT_L0P</text>
<text x="144.6" y="77.2">TXOUT_L1P</text>
<text x="111.2" y="79">AVDDQ</text>
<text x="111.2" y="82.5">AVSSQ</text>
<text x="144.6" y="79">TXOUT_L2N</text>
<text x="144.6" y="82.5">TXOUT_L3N</text>
<text x="144.6" y="80.7">TXOUT_L2P</text>
<text x="111.2" y="87.8">PLLVDD</text>
<text x="144.6" y="84.3">TXOUT_L3P</text>
<text x="148.5" y="87.8">LPVDD</text>
<text x="111.2" y="91.4">PLLVSS</text>
<text x="145.5" y="95">LVDDR18A</text>
<text x="148.6" y="91.4">LPVSS</text>
<text x="111.2" y="96.7">TMDS_HPD</text>
<text x="111.2" y="98.5">DDC_DATA</text>
<text x="145.5" y="96.7">LVDDR18A</text>
<text x="111.2" y="102.1">DACVSYNC</text>
<text x="111.2" y="103.8">DACHSYNC</text>
<text x="111.2" y="107.4">RSET</text>
<text x="148.5" y="102.1">LVSSR</text>
<text x="148.5" y="103.8">LVSSR</text>
<text x="148.5" y="105.6">LVSSR</text>
<text x="111.2" y="112.7">RED</text>
<text x="145.4" y="109.2">LVDDR18D</text>
<text x="111.2" y="114.5">GREEN</text>
<text x="111.2" y="116.3">BLUE</text>
<text x="143.5" y="114.5">LVDS_DIGON</text>
<text x="144.4" y="116.3">LVDS_BLON</text>
<text x="144.5" y="118.1">LVDS_BLEN</text>
<text x="111.2" y="123.4">OSCIN</text>
<text x="145.5" y="123.4">TXCLK_UN</text>
<text x="145.5" y="121.6">TXCLK_UP</text>
<text x="145.8" y="125.2">TXCLK_LP</text>
<text x="111.2" y="130.5">CPU_CLKN</text>
<text x="111.2" y="128.7">CPU_CLKP</text>
<text x="145.7" y="127">TXCLK_LN</text>
<text x="111.2" y="135.8">TVCLKIN</text>
<text x="152.7" y="132.3">C</text>
<text x="152.8" y="135.8">Y</text>
<text x="111.2" y="139.4">OSCOUT</text>
<text x="147.3" y="143">DACSCL</text>
<text x="149" y="139.4">COMP</text>
<text x="242.7" y="139.4">G</text>
<text x="242.7" y="143">S</text>
<text x="246.9" y="141.2">D</text>
<text x="147.1" y="144.7">DACSDA</text>
<text x="111.2" y="150.1">I2C_CLK</text>
<text x="111.2" y="153.6">I2C_DATA</text>
<text x="144.3" y="151.8">STRP_DATA</text>
<text x="242.7" y="151.8">G</text>
<text x="242.7" y="155.4">S</text>
<text x="246.9" y="153.6">D</text>
<text x="184.1" y="191">SCL</text>
<text x="184.1" y="189.2">WP</text>
<text x="184.1" y="187.4">VCC</text>
<text x="194.5" y="187.4">A0</text>
<text x="194.5" y="189.2">A1</text>
<text x="194.5" y="191">A2</text>
<text x="184.1" y="192.7">SDA</text>
<text x="192.9" y="192.7">GND</text>
</g>
<g font-size="1.6" fill="#f00">
<text x="91.1" y="95.7">CHARGE_POW</text>
<text x="89.3" y="97.3">SDVOC_CTRLDATA</text>
<text x="36" y="129.4">SDVOC_CTRLDATA</text>
<text x="36" y="133">SDVOC_CTRLCLK</text>
<text x="37.7" y="136.5">NB_I2C_DAT</text>
<text x="91.1" y="148.8">SDVOC_CTRLCLK</text>
<text x="93.7" y="152.5">NB_I2C_DAT</text>
<text x="151.5" y="189.9">SDVOC_CTRLCLK</text>
</g>
<text font-size="1.4" fill="#00f" x="120.9" y="54.6">PART 4 OF 6</text>
</svg>
